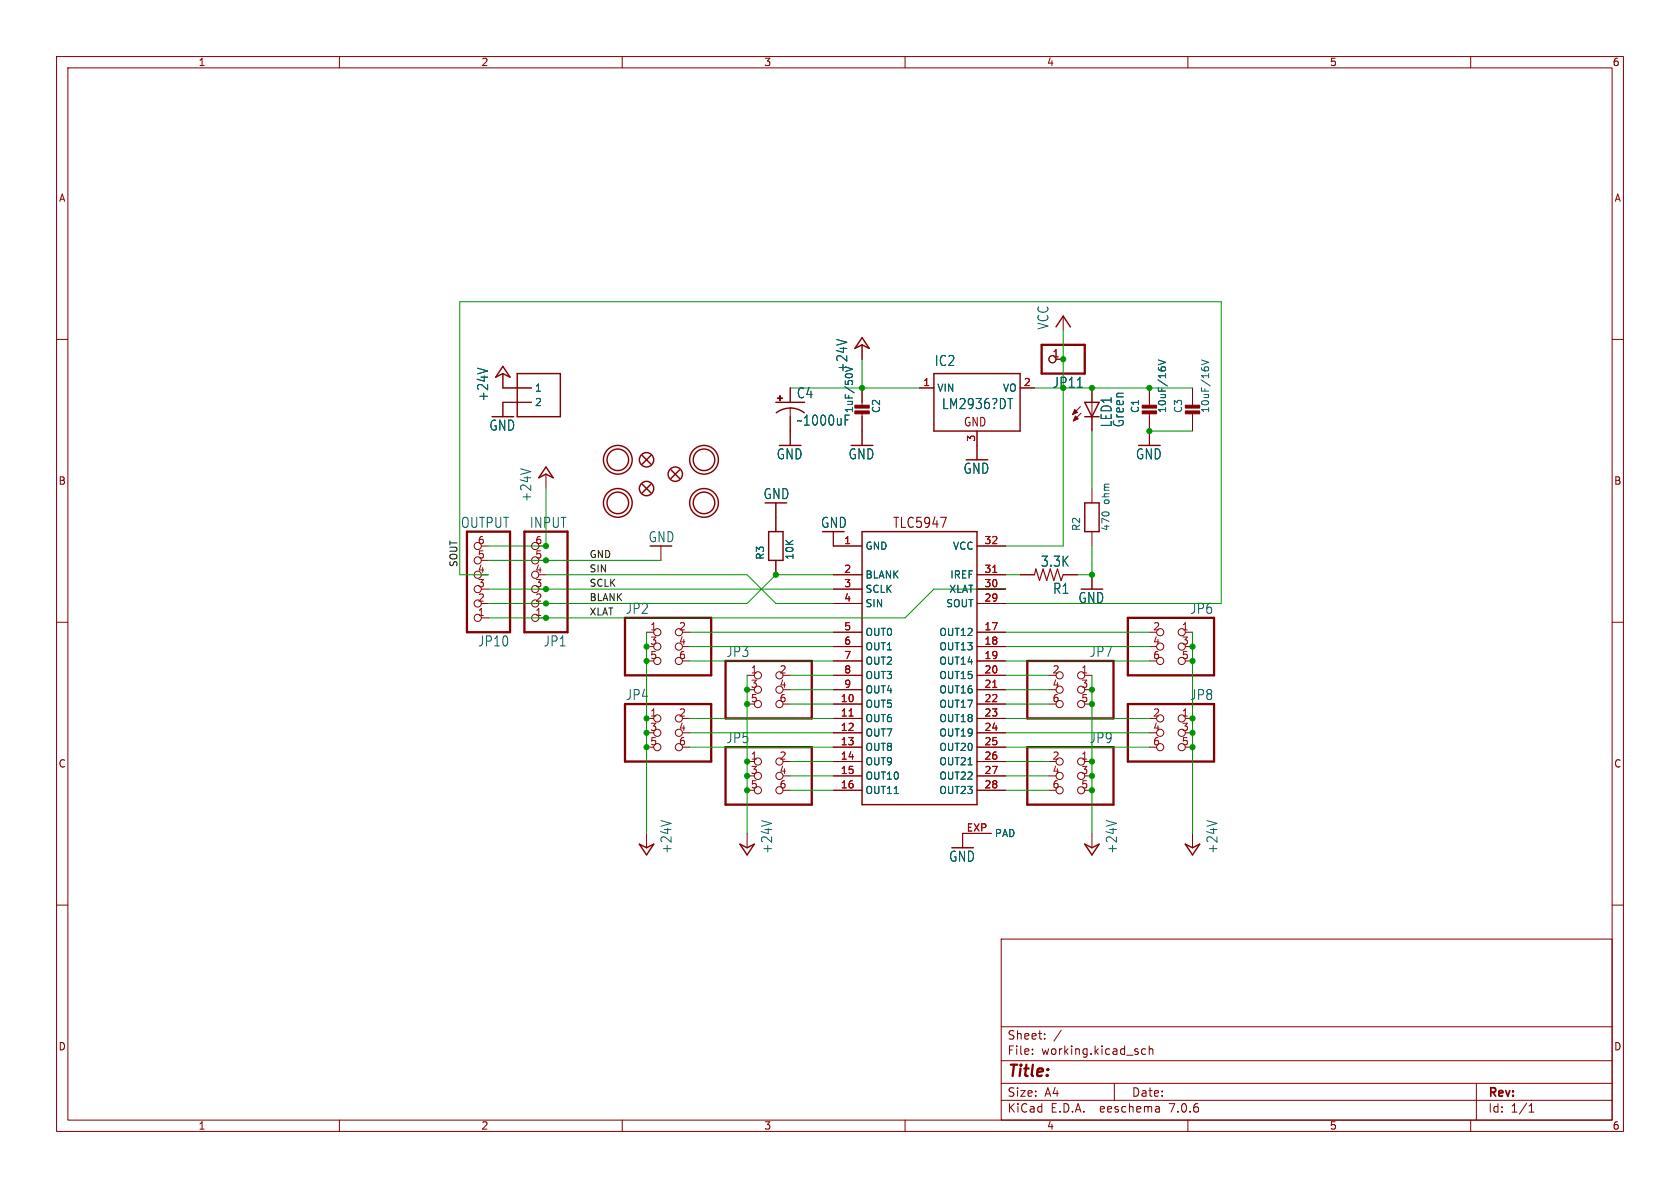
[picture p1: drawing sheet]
<svg xmlns="http://www.w3.org/2000/svg" width="297mm" height="210mm" viewBox="0 0 297 210" stroke-linecap="round" stroke-linejoin="round" font-family="sans-serif">
<g fill="none" stroke="#840000" stroke-width=".18">
<path d="M10 10h277v190h-277zM12 12h273v186h-273zM60 10v2M110 10v2M160 10v2M210 10v2M260 10v2M10 60h2M188 55.9v2.5M285 60h2M88.9 66v2.6h5.1M94 71.1h-5.1v2.6"/>
<path d="M139.7 68.6v2.5M139.7 72.1v6.6M152.4 61v2.5M152.4 68.6v3.3M152.4 72.9v5.8M162.6 68.6h2.5M172.7 76.2v5.1M180.3 68.6h2.6M186.7 63.5h1.3M191 71.9l-1.4 1.4M191.1 73l-1.4 1.4M193 68.6v7.6"/>
<path d="M203.2 68.6v3.3M203.2 72.9v5.8M210.8 68.6v3.3M210.8 72.9v3.3M85.1 96.5h1.3M85.1 99.1h1.3M95.2 96.5h1.3M95.2 99.1h1.3M96.5 83.8v2.6M116.8 96.5v2.6M137.2 88.9v5.1M137.2 99.1v2.5"/>
<path d="M147.3 94v2.5h5.1M172.7 96.5h5.1M193 86.4v2.5M193 94v2.5M10 110h2M85.1 101.6h1.3M85.1 106.7h1.3M85.1 104.1h1.3M85.1 109.2h1.3M95.2 101.6h1.3M95.2 106.7h1.3M95.2 104.1h1.3"/>
<path d="M95.2 109.2h1.3M114.3 111.8h1.3M114.3 114.3h1.3M114.3 116.8h1.3M120.6 111.8h1.3M120.6 114.3h1.3M120.6 116.8h1.3M132.1 119.4h1.2M138.4 119.4h1.3M147.3 119.4h5.1M147.3 111.8h5.1M147.3 114.3h5.1"/>
<path d="M147.3 116.8h5.1M147.3 101.6h5.1M147.3 106.7h5.1M147.3 104.1h5.1M172.7 119.4h5.1M172.7 111.8h5.1M172.7 114.3h5.1M172.7 116.8h5.1M172.7 101.6h5.1M172.7 106.7h5.1M172.7 104.1h5.1M180.3 101.6h2.6"/>
<path d="M188 101.6h2.5M191.8 119.4h1.2M193 101.6v2.5M203.2 116.8h1.3M209.5 111.8h1.3M209.5 114.3h1.3M209.5 116.8h1.3M285 110h2M114.3 127h1.3M114.3 129.5h1.3M114.3 132.1h1.3M120.6 127h1.3"/>
<path d="M120.6 129.5h1.3M120.6 132.1h1.3M132.1 134.6h1.2M132.1 137.2h1.2M132.1 139.7h1.2M132.1 121.9h1.2M132.1 124.5h1.2M138.4 134.6h1.3M138.4 137.2h1.3M138.4 139.7h1.3M138.4 121.9h1.3M138.4 124.5h1.3"/>
<path d="M147.3 127h5.1M147.3 129.5h5.1M147.3 132.1h5.1M147.3 134.6h5.1M147.3 137.2h5.1M147.3 139.7h5.1M147.3 121.9h5.1M147.3 124.5h5.1M172.7 127h5.1M172.7 129.5h5.1M172.7 132.1h5.1M172.7 134.6h5.1"/>
<path d="M172.7 137.2h5.1M172.7 139.7h5.1M172.7 121.9h5.1M172.7 124.5h5.1M185.4 139.7h1.3M185.4 124.5h1.3M191.8 134.6h1.2M191.8 137.2h1.2M191.8 139.7h1.2M191.8 121.9h1.2M191.8 124.5h1.2M203.2 132.1h1.3"/>
<path d="M209.5 127h1.3M209.5 129.5h1.3M209.5 132.1h1.3M10 160h2M114.3 147.3v2.6M132.1 147.3v2.6M175.3 147.3h-5.1v2.6M193 147.3v2.6M210.8 147.3v2.6M285 160h2M177 166h108v32h-108zM60 198v2"/>
<path d="M110 198v2M160 198v2M177 194.5h108M177 191.5h108M177 187.5h108M177 181.5h108M182.5 186.3v.1M182.5 185.5v.1M184.7 183.6v.1M184.7 182.8v.1M187.6 182.1l-1.3 2M197 191.5v3"/>
<path d="M202.5 185.5l-.4-.1-.3 .3v.4l.2 .2h.5M203.2 185.5l.2-.1 .3 .1 .1 .9M203.2 184.9v1.5M204.9 195.7l.1 .9M205 196.5l-.2 .1M205 196h-.2M210 198v2M260 198v2M261 191.5v6.5M270.3 196.6h.9M270.3 195.5l.4-.4v1.5"/>
<circle cx="186.1" cy="63.5" r=".63"/>
<circle cx="84.5" cy="96.5" r=".63"/>
<circle cx="84.5" cy="99.1" r=".63"/>
<circle cx="94.6" cy="96.5" r=".63"/>
<circle cx="94.6" cy="99.1" r=".63"/>
<circle cx="84.5" cy="106.7" r=".63"/>
<circle cx="84.5" cy="109.2" r=".63"/>
<circle cx="84.5" cy="101.6" r=".63"/>
<circle cx="84.5" cy="104.1" r=".63"/>
<circle cx="94.6" cy="109.2" r=".63"/>
<circle cx="94.6" cy="101.6" r=".63"/>
<circle cx="94.6" cy="104.1" r=".63"/>
<circle cx="94.6" cy="106.7" r=".63"/>
<circle cx="116.2" cy="114.3" r=".63"/>
<circle cx="116.2" cy="116.8" r=".63"/>
<circle cx="116.2" cy="111.8" r=".63"/>
<circle cx="120" cy="116.8" r=".63"/>
<circle cx="120" cy="111.8" r=".63"/>
<circle cx="120" cy="114.3" r=".63"/>
<circle cx="134" cy="119.4" r=".63"/>
<circle cx="137.8" cy="119.4" r=".63"/>
<circle cx="187.3" cy="119.4" r=".63"/>
<circle cx="191.1" cy="119.4" r=".63"/>
<circle cx="205.1" cy="111.8" r=".63"/>
<circle cx="205.1" cy="116.8" r=".63"/>
<circle cx="205.1" cy="114.3" r=".63"/>
<circle cx="208.9" cy="114.3" r=".63"/>
<circle cx="208.9" cy="116.8" r=".63"/>
<circle cx="208.9" cy="111.8" r=".63"/>
<circle cx="116.2" cy="127" r=".63"/>
<circle cx="116.2" cy="129.5" r=".63"/>
<circle cx="116.2" cy="132.1" r=".63"/>
<circle cx="120" cy="127" r=".63"/>
<circle cx="120" cy="132.1" r=".63"/>
<circle cx="120" cy="129.5" r=".63"/>
<circle cx="134" cy="124.5" r=".63"/>
<circle cx="134" cy="121.9" r=".63"/>
<circle cx="134" cy="139.7" r=".63"/>
<circle cx="134" cy="134.6" r=".63"/>
<circle cx="134" cy="137.2" r=".63"/>
<circle cx="137.8" cy="124.5" r=".63"/>
<circle cx="137.8" cy="121.9" r=".63"/>
<circle cx="137.8" cy="134.6" r=".63"/>
<circle cx="137.8" cy="139.7" r=".63"/>
<circle cx="137.8" cy="137.2" r=".63"/>
<circle cx="187.3" cy="124.5" r=".63"/>
<circle cx="187.3" cy="121.9" r=".63"/>
<circle cx="187.3" cy="139.7" r=".63"/>
<circle cx="187.3" cy="137.2" r=".63"/>
<circle cx="187.3" cy="134.6" r=".63"/>
<circle cx="191.1" cy="121.9" r=".63"/>
<circle cx="191.1" cy="124.5" r=".63"/>
<circle cx="191.1" cy="134.6" r=".63"/>
<circle cx="191.1" cy="139.7" r=".63"/>
<circle cx="191.1" cy="137.2" r=".63"/>
<circle cx="205.1" cy="127" r=".63"/>
<circle cx="205.1" cy="129.5" r=".63"/>
<circle cx="205.1" cy="132.1" r=".63"/>
<circle cx="208.9" cy="127" r=".63"/>
<circle cx="208.9" cy="129.5" r=".63"/>
<circle cx="208.9" cy="132.1" r=".63"/>
</g>
<path d="M184.1 61h7.7v5h-7.7zM82.5 94h7.7v17.8h-7.7zM92.7 94h7.6v17.8h-7.6zM110.5 109.2h15.2v10.2h-15.2zM128.3 116.8h15.2v10.2h-15.2zM181.6 116.8h15.2v10.2h-15.2zM199.4 109.2h15.2v10.2h-15.2zM110.5 124.5h15.2v10.1h-15.2zM128.3 132.1h15.2v10.1h-15.2zM181.6 132.1h15.2v10.1h-15.2zM199.4 124.5h15.2v10.1h-15.2z" fill="none" stroke="#840000" stroke-width=".41"/>
<g fill="none" stroke="#840000" stroke-width=".25">
<path d="M152.4 59.7l1.3 1.9-1.3-.6-1.3 .6zM186.7 57.8l1.3-1.9 1.2 1.9M88.9 64.8l1.3 1.9-1.3-.7-1.3 .7zM91.4 66h7.7v7.7h-7.7zM137.2 71.1h5M137.2 73a4.1 4.1 0 0 1 5 0M165.1 66h15.2v10.2h-15.2zM191.8 73.7h2.5M191.8 71.1h2.5l-1.3 2.6zM96.5 82.6l1.3 1.9-1.3-.7-1.3 .7zM113.5 85.6l1.6 1.5M113.5 80.5l1.6 1.5"/>
<path d="M115.1 85.6l-1.6 1.5M115.1 80.5l-1.6 1.5M118.6 83.1l1.5 1.5M120.1 83.1l-1.5 1.5M135.9 94h2.5v5.1h-2.5zM152.4 94h20.3v48.2h-20.3zM191.8 88.9h2.5v5.1h-2.5zM113 149.2l1.3 .7 1.3-.7-1.3 1.9zM130.8 149.2l1.3 .7 1.2-.7-1.2 1.9zM191.8 149.2l1.2 .7 1.3-.7-1.3 1.9zM209.5 149.2l1.3 .7 1.3-.7-1.3 1.9z"/>
<circle cx="109.2" cy="81.3" r="2.54"/>
<circle cx="109.2" cy="88.9" r="2.54"/>
<circle cx="109.2" cy="88.9" r="1.9"/>
<circle cx="109.2" cy="81.3" r="1.9"/>
<circle cx="114.3" cy="81.3" r="1.27"/>
<circle cx="114.3" cy="86.4" r="1.27"/>
<circle cx="119.4" cy="83.8" r="1.27"/>
<circle cx="124.5" cy="88.9" r="2.54"/>
<circle cx="124.5" cy="81.3" r="2.54"/>
<circle cx="124.5" cy="81.3" r="1.9"/>
<circle cx="124.5" cy="88.9" r="1.9"/>
</g>
<path d="M166.3 91.4h1l-.7 1.8" fill="none" stroke="#840000" stroke-width=".19"/>
<path d="M175.5 101.2h.7M150.1 126.6h.7M175.5 121.5h.7" fill="none" stroke="#a90000" stroke-width=".18"/>
<g fill="#840000" stroke="#840000" stroke-width=".18">
<path d="M151.1 72.6h2.6v.6h-2.6z"/>
<path d="M151.1 71.6h2.6v.5h-2.6z"/>
<path d="M137.4 70.3h.9v.2h-.9z"/>
<path d="M137.8 69.9h.2v.9h-.2z"/>
<path d="M209.5 72.6h2.6v.6h-2.6z"/>
<path d="M209.5 71.6h2.6v.5h-2.6z"/>
<path d="M201.9 72.6h2.6v.6h-2.6z"/>
<path d="M201.9 71.6h2.6v.5h-2.6z"/>
<path d="M190 72.4l.5 .5-.9 .4z"/>
<path d="M190.1 73.5l.5 .5-.9 .4z"/>
</g>
<g fill="none" stroke="#006464" stroke-width=".18">
<path d="M84.4 65.1l1.8 .5M147.9 60l1.8 .5M178.2 70.5h.8M190.5 68.5h.8M204.8 63.6l1.3 .5-1.3 .4M205.4 64.9h.5M212.4 63.6l1.3 .5-1.3 .4M213 64.9h.6M92 82.9l1.8 .5M116.8 145.1l1.8 .5M134.6 145.1l1.8 .5M195.6 145.1l1.8 .5"/>
<path d="M213.4 145.1l1.7 .5"/>
</g>
<path d="M182.9 101.6l.2-1 .7 2 .6-2 .6 2 .7-2 .6 2 .6-2 .7 2 .4-1" fill="none" stroke="#840000" stroke-width=".2"/>
<g fill="none" stroke="#009600" stroke-width=".18">
<path d="M188 58.4v38.1h-10.2M139.7 68.6h22.9M152.4 63.5v5.1M182.9 68.6h27.9M193 76.2v10.2M203.2 76.2h7.6M86.4 99.1h30.4M96.5 86.4v10.1h-10.1M193 96.5v5.1h-2.5M86.4 104.1h60.9M86.4 101.6h-5.1v-48.3h134.6v53.4h-38.1M96.5 101.6h35.6l5.1 5.1h10.1"/>
<path d="M114.3 111.8v35.5M121.9 116.8h25.4M121.9 111.8h25.4M121.9 114.3h25.4M132.1 119.4v27.9M139.7 119.4h7.6M147.3 101.6h-10.1l-5.1 5.1h-45.7M177.8 119.4h7.6M177.8 104.1h-12.7l-5.1 5.1h-73.6M177.8 101.6h2.5M177.8 116.8h25.4M177.8 111.8h25.4"/>
<path d="M177.8 114.3h25.4M193 119.4v27.9M210.8 111.8v35.5M121.9 129.5h25.4M121.9 132.1h25.4M121.9 127h25.4M139.7 124.5h7.6M139.7 121.9h7.6M139.7 134.6h7.6M139.7 137.2h7.6M139.7 139.7h7.6M177.8 129.5h25.4"/>
<path d="M177.8 124.5h7.6M177.8 121.9h7.6M177.8 134.6h7.6M177.8 137.2h7.6M177.8 139.7h7.6M177.8 132.1h25.4M177.8 127h25.4"/>
</g>
<g fill="#009600" stroke="#009600" stroke-width=".18">
<circle cx="114.3" cy="116.8" r=".46"/>
<circle cx="114.3" cy="127" r=".46"/>
<circle cx="114.3" cy="114.3" r=".46"/>
<circle cx="96.5" cy="104.1" r=".46"/>
<circle cx="96.5" cy="106.7" r=".46"/>
<circle cx="137.2" cy="101.6" r=".46"/>
<circle cx="96.5" cy="109.2" r=".46"/>
<circle cx="193" cy="124.5" r=".46"/>
<circle cx="193" cy="121.9" r=".46"/>
<circle cx="210.8" cy="127" r=".46"/>
<circle cx="210.8" cy="132.1" r=".46"/>
<circle cx="210.8" cy="129.5" r=".46"/>
<circle cx="193" cy="134.6" r=".46"/>
<circle cx="193" cy="139.7" r=".46"/>
<circle cx="193" cy="137.2" r=".46"/>
<circle cx="210.8" cy="116.8" r=".46"/>
<circle cx="210.8" cy="114.3" r=".46"/>
<circle cx="188" cy="63.5" r=".46"/>
<circle cx="203.2" cy="68.6" r=".46"/>
<circle cx="203.2" cy="76.2" r=".46"/>
<circle cx="193" cy="101.6" r=".46"/>
<circle cx="193" cy="68.6" r=".46"/>
<circle cx="132.1" cy="121.9" r=".46"/>
<circle cx="132.1" cy="124.5" r=".46"/>
<circle cx="132.1" cy="134.6" r=".46"/>
<circle cx="132.1" cy="137.2" r=".46"/>
<circle cx="132.1" cy="139.7" r=".46"/>
<circle cx="114.3" cy="129.5" r=".46"/>
<circle cx="114.3" cy="132.1" r=".46"/>
<circle cx="152.4" cy="68.6" r=".46"/>
<circle cx="96.5" cy="96.5" r=".46"/>
<circle cx="96.5" cy="99.1" r=".46"/>
</g>
<text font-size="2.8" fill="#840000" x="178" y="190.9">Title:</text>
<g font-size="2.5" fill="#006464">
<text x="185.6" y="58.4" transform="rotate(-90 185.6 58.4)">VCC</text>
<text x="150" y="66" transform="rotate(-90 150 66)">+24V</text>
<text x="165.2" y="64.9">IC2</text>
<text x="86.5" y="71.1" transform="rotate(-90 86.5 71.1)">+24V</text>
<text x="140.8" y="70.6">C4</text>
<text x="86.4" y="76.3">GND</text>
<text x="140.8" y="75.5">~1000uF</text>
<text x="166.4" y="72.5">LM2936?DT</text>
<text x="196.7" y="75.6" transform="rotate(-90 196.7 75.6)">LED1</text>
<text x="198.9" y="75.6" transform="rotate(-90 198.9 75.6)">Green</text>
<text x="137.2" y="81.4">GND</text>
<text x="149.9" y="81.4">GND</text>
<text x="170.2" y="84">GND</text>
<text x="200.7" y="81.4">GND</text>
<text x="94.1" y="88.8" transform="rotate(-90 94.1 88.8)">+24V</text>
<text x="134.9" y="88.5">GND</text>
<text x="81.4" y="93.5">OUTPUT</text>
<text x="93.6" y="93.5">INPUT</text>
<text x="145" y="93.5">GND</text>
<text x="114.6" y="96.1">GND</text>
<text x="183.9" y="100.4">3.3K</text>
<text x="186.1" y="105.2">R1</text>
<text x="190.6" y="106.8">GND</text>
<text x="110.5" y="108.7">JP2</text>
<text x="210.3" y="108.7">JP6</text>
<text x="84.4" y="114.5">JP10</text>
<text x="96" y="114.5">JP1</text>
<text x="128.3" y="116.3">JP3</text>
<text x="192.5" y="116.3">JP7</text>
<text x="110.5" y="124">JP4</text>
<text x="210.3" y="124">JP8</text>
<text x="128.3" y="131.6">JP5</text>
<text x="192.5" y="131.6">JP9</text>
<text x="118.9" y="151" transform="rotate(-90 118.9 151)">+24V</text>
<text x="136.7" y="151" transform="rotate(-90 136.7 151)">+24V</text>
<text x="167.7" y="152.5">GND</text>
<text x="197.7" y="151" transform="rotate(-90 197.7 151)">+24V</text>
<text x="215.5" y="151" transform="rotate(-90 215.5 151)">+24V</text>
</g>
<text font-size="2.5" fill="#009600" x="186" y="68.8">JP11</text>
<text font-size="2.5" fill="#840000" x="157.7" y="93.6">TLC5947</text>
<g font-size="2.1" fill="#840000">
<text x="170.3" y="75.6">GND</text>
<text x="178" y="184">Sheet:</text>
<text x="178" y="186.7">File:</text>
<text x="184.1" y="186.7">working.kicad_sch</text>
<text x="178" y="196.9">KiCad</text>
<text x="178" y="194.1">Size:</text>
<text x="184.7" y="194.1">A4</text>
<text x="185.7" y="196.9">E.D.A.</text>
<text x="194.6" y="196.9">eeschema</text>
<text x="200" y="194.1">Date:</text>
<text x="207" y="196.9">7.0.6</text>
<text x="263" y="194.3">Rev:</text>
<text x="263" y="196.9">Id:</text>
<text x="267.1" y="196.9">1/1</text>
</g>
<g font-size="1.8" fill="#840000">
<text x="35" y="11.9">1</text>
<text x="85" y="11.9">2</text>
<text x="135" y="11.9">3</text>
<text x="185" y="11.9">4</text>
<text x="235" y="11.9">5</text>
<text x="285" y="11.9">6</text>
<text x="10.3" y="35.9">A</text>
<text x="285.3" y="35.9">A</text>
<text x="10.3" y="85.9">B</text>
<text x="285.3" y="85.9">B</text>
<text x="10.3" y="135.9">C</text>
<text x="285.3" y="135.9">C</text>
<text x="10.3" y="185.9">D</text>
<text x="285.3" y="185.9">D</text>
<text x="35" y="199.9">1</text>
<text x="85" y="199.9">2</text>
<text x="135" y="199.9">3</text>
<text x="185" y="199.9">4</text>
<text x="235" y="199.9">5</text>
<text x="285" y="199.9">6</text>
</g>
<g font-size="1.8" fill="#a90000">
<text x="186" y="63.2">1</text>
<text x="163.1" y="68.3">1</text>
<text x="180.9" y="68.3">2</text>
<text x="172.5" y="78.2" transform="rotate(-90 172.5 78.2)">3</text>
<text x="84.4" y="101.3">4</text>
<text x="84.4" y="98.8">5</text>
<text x="84.4" y="96.3">6</text>
<text x="94.5" y="101.3">4</text>
<text x="94.5" y="98.8">5</text>
<text x="94.5" y="96.3">6</text>
<text x="149.2" y="96.3">1</text>
<text x="149.2" y="101.3">2</text>
<text x="173.9" y="101.3">31</text>
<text x="173.9" y="96.3">32</text>
<text x="84.4" y="106.4">2</text>
<text x="84.4" y="103.9">3</text>
<text x="94.5" y="106.4">2</text>
<text x="94.5" y="103.9">3</text>
<text x="149.2" y="103.9">3</text>
<text x="149.2" y="106.4">4</text>
<text x="173.9" y="106.4">29</text>
<text x="173.9" y="103.9">30</text>
<text x="84.4" y="109">1</text>
<text x="94.5" y="109">1</text>
<text x="114.9" y="111.5">1</text>
<text x="119.9" y="111.5">2</text>
<text x="149.2" y="111.5">5</text>
<text x="173.9" y="111.5">17</text>
<text x="203.8" y="111.5">2</text>
<text x="208.8" y="111.5">1</text>
<text x="114.9" y="114">3</text>
<text x="114.9" y="116.6">5</text>
<text x="119.9" y="114">4</text>
<text x="119.9" y="116.6">6</text>
<text x="132.6" y="119.1">1</text>
<text x="137.7" y="119.1">2</text>
<text x="149.2" y="114">6</text>
<text x="149.2" y="116.6">7</text>
<text x="149.2" y="119.1">8</text>
<text x="173.9" y="114">18</text>
<text x="173.9" y="116.6">19</text>
<text x="173.9" y="119.1">20</text>
<text x="186" y="119.1">2</text>
<text x="191.1" y="119.1">1</text>
<text x="203.8" y="114">4</text>
<text x="203.8" y="116.6">6</text>
<text x="208.8" y="114">3</text>
<text x="208.8" y="116.6">5</text>
<text x="132.6" y="121.7">3</text>
<text x="132.6" y="124.2">5</text>
<text x="137.7" y="121.7">4</text>
<text x="137.7" y="124.2">6</text>
<text x="148.5" y="124.2">10</text>
<text x="149.2" y="121.7">9</text>
<text x="173.9" y="121.7">21</text>
<text x="173.9" y="124.2">22</text>
<text x="186" y="121.7">4</text>
<text x="186" y="124.2">6</text>
<text x="191.1" y="121.7">3</text>
<text x="191.1" y="124.2">5</text>
<text x="114.9" y="126.7">1</text>
<text x="114.9" y="129.3">3</text>
<text x="114.9" y="131.8">5</text>
<text x="119.9" y="126.7">2</text>
<text x="119.9" y="129.3">4</text>
<text x="119.9" y="131.8">6</text>
<text x="148.5" y="126.7">11</text>
<text x="148.5" y="129.3">12</text>
<text x="148.5" y="131.8">13</text>
<text x="173.9" y="126.7">23</text>
<text x="173.9" y="129.3">24</text>
<text x="173.9" y="131.8">25</text>
<text x="203.8" y="126.7">2</text>
<text x="203.8" y="129.3">4</text>
<text x="203.8" y="131.8">6</text>
<text x="208.8" y="126.7">1</text>
<text x="208.8" y="129.3">3</text>
<text x="208.8" y="131.8">5</text>
<text x="132.6" y="134.4">1</text>
<text x="132.6" y="136.9">3</text>
<text x="137.7" y="134.4">2</text>
<text x="137.7" y="136.9">4</text>
<text x="148.5" y="134.4">14</text>
<text x="148.5" y="136.9">15</text>
<text x="173.9" y="134.4">26</text>
<text x="173.9" y="136.9">27</text>
<text x="186" y="134.4">2</text>
<text x="186" y="136.9">4</text>
<text x="191.1" y="134.4">1</text>
<text x="191.1" y="136.9">3</text>
<text x="132.6" y="139.4">5</text>
<text x="137.7" y="139.4">6</text>
<text x="148.5" y="139.4">16</text>
<text x="173.9" y="139.4">28</text>
<text x="186" y="139.4">6</text>
<text x="191.1" y="139.4">5</text>
<text x="170.8" y="147.1">EXP</text>
</g>
<g font-size="1.8" fill="#006464">
<text x="94.5" y="69.4">1</text>
<text x="94.5" y="72">2</text>
<text x="165.6" y="69.4">VIN</text>
<text x="177.2" y="69.4">VO</text>
<text x="151" y="73.1" transform="rotate(-90 151 73.1)">1uF/50V</text>
<text x="155.8" y="73.1" transform="rotate(-90 155.8 73.1)">C2</text>
<text x="201.5" y="73.1" transform="rotate(-90 201.5 73.1)">C1</text>
<text x="206.3" y="73.1" transform="rotate(-90 206.3 73.1)">10uF/16V</text>
<text x="209.2" y="73.1" transform="rotate(-90 209.2 73.1)">C3</text>
<text x="214" y="73.1" transform="rotate(-90 214 73.1)">10uF/16V</text>
<text x="196.4" y="89.2" transform="rotate(-90 196.4 89.2)">ohm</text>
<text x="191.1" y="94" transform="rotate(-90 191.1 94)">R2</text>
<text x="196.4" y="94" transform="rotate(-90 196.4 94)">470</text>
<text x="135.3" y="99.1" transform="rotate(-90 135.3 99.1)">R3</text>
<text x="140.5" y="99.1" transform="rotate(-90 140.5 99.1)">10K</text>
<text x="152.9" y="97.4">GND</text>
<text x="168.4" y="97.4">VCC</text>
<text x="152.9" y="102.5">BLANK</text>
<text x="152.9" y="105">SCLK</text>
<text x="152.9" y="107.5">SIN</text>
<text x="167.2" y="107.5">SOUT</text>
<text x="167.7" y="105">XLAT</text>
<text x="167.9" y="102.5">IREF</text>
<text x="152.9" y="112.6">OUT0</text>
<text x="166" y="112.6">OUT12</text>
<text x="152.9" y="115.2">OUT1</text>
<text x="152.9" y="117.7">OUT2</text>
<text x="166" y="115.2">OUT13</text>
<text x="166" y="117.7">OUT14</text>
<text x="152.9" y="125.3">OUT5</text>
<text x="152.9" y="120.2">OUT3</text>
<text x="152.9" y="122.8">OUT4</text>
<text x="166" y="120.2">OUT15</text>
<text x="166" y="122.8">OUT16</text>
<text x="166" y="125.3">OUT17</text>
<text x="152.9" y="127.9">OUT6</text>
<text x="152.9" y="130.4">OUT7</text>
<text x="166" y="127.9">OUT18</text>
<text x="166" y="130.4">OUT19</text>
<text x="152.9" y="132.9">OUT8</text>
<text x="152.9" y="135.5">OUT9</text>
<text x="166" y="132.9">OUT20</text>
<text x="166" y="135.5">OUT21</text>
<text x="152.9" y="138">OUT10</text>
<text x="152.9" y="140.6">OUT11</text>
<text x="166" y="138">OUT22</text>
<text x="166" y="140.6">OUT23</text>
<text x="175.8" y="148.2">PAD</text>
</g>
<g font-size="1.7" fill="#0f0f0f">
<text x="80.9" y="100.3" transform="rotate(-90 80.9 100.3)">SOUT</text>
<text x="104.1" y="101.3">SIN</text>
<text x="104.1" y="98.7">GND</text>
<text x="104.1" y="106.3">BLANK</text>
<text x="104.1" y="103.8">SCLK</text>
<text x="104.1" y="108.9">XLAT</text>
</g>
</svg>
